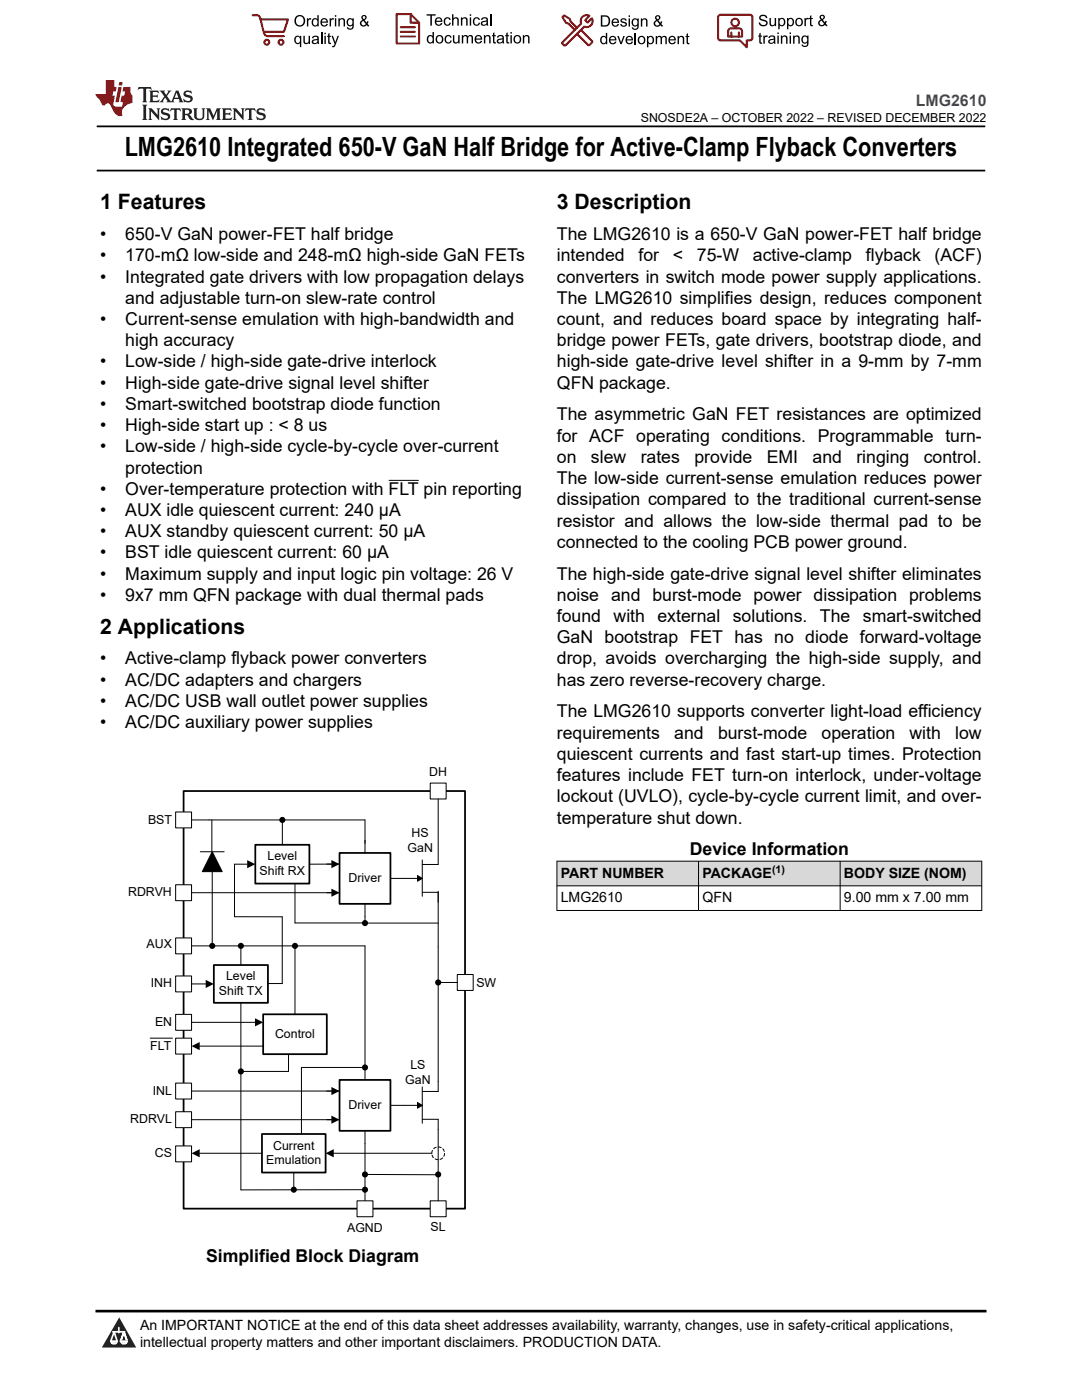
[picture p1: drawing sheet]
<svg xmlns="http://www.w3.org/2000/svg" width="216mm" height="279mm" viewBox="0 0 216 279" stroke-linecap="round" stroke-linejoin="round" font-family="sans-serif">
<path d="M19.3 25.2h177.3M19.3 34h177.3" fill="none" stroke="#000" stroke-width=".35"/>
<path d="M77.5 95.9h6.1" fill="none" stroke="#000" stroke-width=".2"/>
<path d="M36.6 157.9h56.2v83.3h-56.2z" fill-rule="evenodd" fill="#fff"/>
<path d="M36.6 157.9h56.2v83.3h-56.2z" fill="none" stroke="#000" stroke-width=".35"/>
<path d="M85.8 239.7h3.2v3.1h-3.2z" fill-rule="evenodd" fill="#fff"/>
<path d="M85.8 239.7h3.2v3.1h-3.2z" fill="none" stroke="#000" stroke-width=".2"/>
<path d="M85.8 156.3h3.2v3.2h-3.2z" fill-rule="evenodd" fill="#fff"/>
<path d="M85.8 156.3h3.2v3.2h-3.2z" fill="none" stroke="#000" stroke-width=".2"/>
<path d="M91.2 194.5h3.2v3.2h-3.2z" fill-rule="evenodd" fill="#fff"/>
<path d="M91.2 194.5h3.2v3.2h-3.2z" fill="none" stroke="#000" stroke-width=".2"/>
<path d="M42.7 192.6h10.8v7.5h-10.8z" fill-rule="evenodd" fill="#fff"/>
<path d="M42.7 192.6h10.8v7.5h-10.8z" fill="none" stroke="#000" stroke-width=".35"/>
<path d="M42.3 170l2 4h-3.9z" fill="#000"/>
<path d="M40 170h4.7M42.3 170l2 4h-3.9z" fill="none" stroke="#000" stroke-width=".2"/>
<path d="M50.9 168.6h10.8v7.7h-10.8z" fill-rule="evenodd" fill="#fff"/>
<path d="M50.9 168.6h10.8v7.7h-10.8z" fill="none" stroke="#000" stroke-width=".35"/>
<path d="M35 162h3.2v3.2h-3.2z" fill-rule="evenodd" fill="#fff"/>
<path d="M35 162h3.2v3.2h-3.2zM87.4 225.4v14.3" fill="none" stroke="#000" stroke-width=".2"/>
<circle cx="87.4" cy="230.2" r="1.28" fill="none" stroke="#000" stroke-width=".2" stroke-dasharray=".6 .4"/>
<path d="M52.3 226.3h12.7v7.7h-12.7z" fill-rule="evenodd" fill="#fff"/>
<path d="M52.3 226.3h12.7v7.7h-12.7z" fill="none" stroke="#000" stroke-width=".35"/>
<path d="M38.2 163.6h34.6v4.7M42.3 163.6v6.4M77.9 175.3h6.4M83.3 174.7l1 .6-1 .6zM84.3 178.1h3.1v2M84.3 171.6v7.3M87.4 170.5v2h-3.1" fill="none" stroke="#000" stroke-width=".2"/>
<path d="M83.3 174.7l1 .6-1 .6z" fill="#000"/>
<path d="M67.7 170.2h10.2v10.2h-10.2z" fill-rule="evenodd" fill="#fff"/>
<path d="M67.7 170.2h10.2v10.2h-10.2z" fill="none" stroke="#000" stroke-width=".35"/>
<path d="M65.2 178.2h2.5M65.2 172.4h2.5M72.8 167.7v2.5M72.8 180.4v2.5M84.3 216.9v7.3M87.4 215.8v2h-3.1M77.9 220.6h6.4M83.3 220l1 .6-1 .6zM84.3 223.4h3.1v2" fill="none" stroke="#000" stroke-width=".2"/>
<path d="M83.3 220l1 .6-1 .6z" fill="#000"/>
<path d="M67.7 215.5h10.2v10.2h-10.2z" fill-rule="evenodd" fill="#fff"/>
<path d="M67.7 215.5h10.2v10.2h-10.2z" fill="none" stroke="#000" stroke-width=".35"/>
<path d="M87.4 159.5v11M87.4 177.9v11.1M65.2 217.7h2.5M72.8 213v2.5M65.2 223.5h2.5M72.8 225.7v2.5" fill="none" stroke="#000" stroke-width=".2"/>
<path d="M35 187.2h3.2v3.2h-3.2z" fill-rule="evenodd" fill="#fff"/>
<path d="M35 187.2h3.2v3.2h-3.2z" fill="none" stroke="#000" stroke-width=".2"/>
<path d="M35 176.6h3.2v3.1h-3.2z" fill-rule="evenodd" fill="#fff"/>
<path d="M35 176.6h3.2v3.1h-3.2zM42.3 171.8v17M38.2 188.8h34.6M66.5 230.2h19.7M72.8 228.2v11.5" fill="none" stroke="#000" stroke-width=".2"/>
<path d="M65 230.2l1.6-.9v1.7z" fill="#000"/>
<path d="M71.2 239.7h3.2v3.1h-3.2z" fill-rule="evenodd" fill="#fff"/>
<path d="M58.9 176.3v7.9h13.9v-1.3M42 188.8h.3M47.7 188.8h.4v3.8M72.4 184.2h15M87.4 196.1h3.8M87.4 189v26.8M48.1 200.1v37.4l24.7-.1M58.6 234v3.4M71.2 239.7h3.2v3.1h-3.2z" fill="none" stroke="#000" stroke-width=".2"/>
<g fill="#000">
<circle cx="42.4" cy="188.8" r=".61"/>
<circle cx="48.1" cy="188.8" r=".61"/>
<circle cx="72.8" cy="184.2" r=".61"/>
<circle cx="58.6" cy="237.4" r=".61"/>
<circle cx="72.8" cy="237.4" r=".61"/>
</g>
<path d="M35 194.8h3.2v3.2h-3.2z" fill-rule="evenodd" fill="#fff"/>
<path d="M35 194.8h3.2v3.2h-3.2zM53.5 196.3h2.8M72.8 188.8v24.2" fill="none" stroke="#000" stroke-width=".2"/>
<path d="M35 216.2h3.2v3.1h-3.2z" fill-rule="evenodd" fill="#fff"/>
<path d="M35 216.2h3.2v3.1h-3.2z" fill="none" stroke="#000" stroke-width=".2"/>
<path d="M35 221.9h3.2v3.1h-3.2z" fill-rule="evenodd" fill="#fff"/>
<path d="M35 221.9h3.2v3.1h-3.2z" fill="none" stroke="#000" stroke-width=".2"/>
<path d="M35 228.7h3.2v3.2h-3.2z" fill-rule="evenodd" fill="#fff"/>
<path d="M38.2 178.2h27.9M49.3 172.5h-2.5v10.5h9.5v13.3M66.1 172.5h-4.4M38.2 196.4h2.8M38.2 217.7h27.9M35 228.7h3.2v3.2h-3.2zM38.2 223.5h27.9M39.7 230.2h12.6" fill="none" stroke="#000" stroke-width=".2"/>
<path d="M49.3 171.7l1.6 .8-1.6 .8zM66.1 171.6l1.6 .8-1.6 .9zM66.1 177.4l1.6 .8-1.6 .8zM41 195.6l1.7 .8-1.7 .8zM66.1 216.9l1.6 .8-1.6 .9zM38.2 230.2l1.6-.9v1.7zM66.1 222.6l1.6 .9-1.6 .8z" fill="#000"/>
<path d="M52.5 202.4h12.7v8h-12.7z" fill-rule="evenodd" fill="#fff"/>
<path d="M52.5 202.4h12.7v8h-12.7z" fill="none" stroke="#000" stroke-width=".35"/>
<path d="M35 202.4h3.2v3.2h-3.2z" fill-rule="evenodd" fill="#fff"/>
<path d="M35 202.4h3.2v3.2h-3.2z" fill="none" stroke="#000" stroke-width=".2"/>
<path d="M35 207.2h3.2v3.2h-3.2z" fill-rule="evenodd" fill="#fff"/>
<path d="M55.9 163.6h.4v5M58.5 188.8h.4v13.6M87 196.1h.4M30 207.2h4.4M35 207.2h3.2v3.2h-3.2zM38.2 204h12.7M39.7 208.8h12.8M57.6 210.4v3.4h-9.9M72.8 213h-12.7v13.3M72.4 234.4l15 .1M87 234.4h.4" fill="none" stroke="#000" stroke-width=".2"/>
<g fill="#000">
<path d="M38.2 208.8l1.6-.8v1.6zM50.9 203.2l1.6 .8-1.6 .8z"/>
<circle cx="56.3" cy="163.6" r=".61"/>
<circle cx="58.9" cy="188.8" r=".61"/>
<circle cx="87.4" cy="196.1" r=".61"/>
<circle cx="48.1" cy="213.8" r=".61"/>
<circle cx="72.8" cy="213" r=".61"/>
<circle cx="72.8" cy="234.4" r=".61"/>
<circle cx="87.4" cy="234.4" r=".61"/>
</g>
<g fill="#d8d8d8">
<path d="M111.1 171.9h84.8v4.9h-84.8z" fill-rule="evenodd"/>
<path d="M111.2 171.9h28.1v4.8h-28.1z" fill-rule="evenodd"/>
<path d="M139.4 171.9h28.2v4.8h-28.2z" fill-rule="evenodd"/>
<path d="M167.7 171.9h28.1v4.8h-28.1z" fill-rule="evenodd"/>
</g>
<path d="M111.1 171.9h84.9M111.1 176.8h84.9M111.1 171.8v10M139.4 171.8v10M167.6 171.8v10M195.9 171.8v10M111.1 181.7h84.9" fill="none" stroke="#000" stroke-width=".2"/>
<path d="M0 0h215.9v23.8h-215.9z" fill-rule="evenodd" fill="#fff"/>
<path d="M27.7 17.4l-.2 .6 .5-.3h.6v.1v2.2l-.2 .4h1l-.2-.4v-2.2v-.1h.5l.5 .3-.1-.6zM29.8 18.1l.2 .4v1.5l-.2 .4h1.9l.1-.6a1.08 1.08 0 0 1-1.3 .2v-.7h.6l.4 .2v-.6l-.4 .2h-.6v-.6l.2-.1a1 1 0 0 1 1 .2l-.1-.5zM31.8 18.1l1 1.1-1 1.2h.9l-.2-.2 .4-.7 .5 .7-.2 .2h1.6l-.2-.2 .1-.4h1l.1 .4-.1 .2h.9l-.2-.3-.8-2h-.5l-1 2.2-.8-1.1 .9-1.1h-.8l.2 .2-.5 .7-.3-.7 .1-.2zM35.2 18.5l.4 1h-.8zM36.8 18.2a.65 .65 0 0 0-.2 .7 .65 .65 0 0 0 .6 .5l.7 .2 .1 .2a.79 .79 0 0 1-.7 .4 .79 .79 0 0 1-.7-.5l.1 .7 .2-.1a.93 .93 0 0 0 1.1 .1 .93 .93 0 0 0 .4-1 1.46 1.46 0 0 0-1.2-.6l-.1-.3a1.09 1.09 0 0 1 1.2 .2l-.2-.6-.1 .1-.6-.2zM28.4 20.9l.2 .4v2.3l-.2 .3h1l-.2-.3v-2.3l.2-.4zM29.6 21.6l.2 .4v1.6l-.2 .3h.8l-.3-.3v-1.4l1.7 1.8v-2l.2-.4h-.8l.2 .2 .1 1.1-1.2-1.3zM32.3 21.8a.65 .65 0 0 0-.2 .7 .65 .65 0 0 0 .7 .4l.6 .2 .1 .2a.79 .79 0 0 1-.7 .4 .79 .79 0 0 1-.7-.5l.1 .7 .2-.1a.93 .93 0 0 0 1.1 .1 .93 .93 0 0 0 .4-.9 1.46 1.46 0 0 0-1.2-.6l-.1-.4a1.09 1.09 0 0 1 1.2 .2l-.2-.6-.1 .1-.6-.1zM34.1 21.6l-.1 .7a.63 .63 0 0 1 .7-.4l.1 1.7-.3 .3h1l-.2-.3v-1.7a.66 .66 0 0 1 .8 .4l-.1-.7zM36.2 21.6l.2 .4v1.6l-.2 .3h.9l-.2-.2v-.7h.5l.1 .2a.79 .79 0 0 0 1.2 .6l-1-.9a.61 .61 0 0 0 .6-.6 .61 .61 0 0 0-.5-.6zM36.9 21.9h.2a.47 .47 0 0 1 .5 .1 .47 .47 0 0 1 .1 .5l-.2 .2h-.6zM38.5 21.6l.2 .2a2.27 2.27 0 0 0 .4 2 1.04 1.04 0 0 0 1.7-.7v-1.3l.2-.2h-.8l.2 .4v1.1a.6 .6 0 0 1-.6 .6 .6 .6 0 0 1-.6-.6v-1.1l.3-.4zM41.1 21.6l.2 .4v1.6l-.2 .3h.7l-.2-.3v-1.5l.9 1.9 .8-1.9v1.5l-.2 .3h1l-.3-.3v-1.6l.3-.4h-.8l-.7 1.5-.7-1.5zM44.3 21.6l.2 .4v1.6l-.2 .3h1.9l.1-.5a1.09 1.09 0 0 1-1.3 .1v-.6h.6l.4 .1v-.6l-.4 .2h-.6v-.6l.2-.1a1.01 1.01 0 0 1 1 .3l-.1-.6zM46.4 21.6l.3 .4v1.6l-.3 .3h.8l-.2-.3v-1.4l1.6 1.8v-2l.2-.4h-.7l.2 .2v1.1l-1.2-1.3zM49 21.6l-.1 .7a.63 .63 0 0 1 .8-.4v1.7l-.3 .3h1l-.2-.3v-1.7a.66 .66 0 0 1 .8 .4l-.1-.7zM51.4 21.8a.65 .65 0 0 0-.2 .7 .65 .65 0 0 0 .6 .4l.6 .2 .2 .2a.79 .79 0 0 1-.8 .4 .79 .79 0 0 1-.6-.5l.1 .7 .2-.1a.93 .93 0 0 0 1 .1 .93 .93 0 0 0 .5-.9 1.46 1.46 0 0 0-1.3-.6l-.1-.4a1.09 1.09 0 0 1 1.3 .2l-.2-.6-.2 .1-.5-.1z" fill="#231f20"/>
<path d="M21.1 16v2.8h-2.1l.1 .3 .9 1a.95 .95 0 0 0 .9 .9 .59 .59 0 0 1 .6-.4 .59 .59 0 0 1 .5 .4l.4 .8a1.59 1.59 0 0 0 2.1 1.3 1.61 1.61 0 0 1 1-2.2l1-.4-.1-1.5a1.59 1.59 0 0 1-.4-1.6h-1.4l-.2 .9h.5l-.1 .8h-.5l-.2 1v.2l.4 .1-.2 .9h-.6a.73 .73 0 0 1-1.1-.7l.3-1.5h-.5l.2-.8h.5l.2-.9h-.5v-1.4zM23.6 17.4l-.6 3h.7l.6-3zM23.8 16.4l-.1 .7h.7l.1-.7z" fill="#ed1c24"/>
<g fill="#000">
<path d="M58.7 4.2a1.15 1.15 0 0 1 2.3 0 1.15 1.15 0 0 1-2.3 0zM59.3 3.5a.89 .89 0 0 0-.2 1.1 .89 .89 0 0 0 1.1 .4 .88 .88 0 0 0 .3-1.3 .88 .88 0 0 0-1.2-.2z" fill-rule="evenodd"/>
<path d="M58.9 7.3l.5-.2 .5 .3v-.3h.2v2.3h-.3v-.8a.74 .74 0 0 1-.9 0 .74 .74 0 0 1-.2-1zM59.1 7.5a.57 .57 0 0 0-.1 .7 .57 .57 0 0 0 .7 .2 .57 .57 0 0 0 .2-.7 .57 .57 0 0 0-.8-.2z" fill-rule="evenodd"/>
<path d="M61.2 3.6h.3v.3l.2-.2 .3-.1 .1 .1-.1 .3a.36 .36 0 0 0-.4 0 .36 .36 0 0 0-.1 .4v.9h-.3z" fill-rule="evenodd"/>
<path d="M60.5 7.1h.3v.9a.41 .41 0 0 0 .4 .6 .41 .41 0 0 0 .4-.6v-.9h.3v1.7h-.3v-.3a.58 .58 0 0 1-.7 .3 .58 .58 0 0 1-.4-.6z" fill-rule="evenodd"/>
<path d="M62.4 3.8l.5-.2 .4 .2v-.8h.3v2.3h-.3v-.2a.75 .75 0 0 1-1-.1 .75 .75 0 0 1 0-1zM62.6 4a.57 .57 0 0 0-.1 .7 .57 .57 0 0 0 .7 .2 .57 .57 0 0 0 .1-.7 .57 .57 0 0 0-.7-.2z" fill-rule="evenodd"/>
<path d="M62.4 7.3a.74 .74 0 0 1 .9-.1 .74 .74 0 0 1 .3 .9l.1 .7h-.3v-.2a.57 .57 0 0 1-.9 .2 .57 .57 0 0 1-.1-.8l.9-.3a.41 .41 0 0 0-.3-.4 .41 .41 0 0 0-.5 .4l-.3-.1zM62.6 8.2a.35 .35 0 0 0 .1 .5 .35 .35 0 0 0 .5-.3l.1-.4z" fill-rule="evenodd"/>
<path d="M64.7 6.5h.3v.3h-.3zM64.7 7.1h.3v1.7h-.3z" fill-rule="evenodd"/>
<path d="M64.2 3.8a.76 .76 0 0 1 .9-.1 .76 .76 0 0 1 .3 .8h-1.2a.47 .47 0 0 0 .4 .6 .47 .47 0 0 0 .5-.4l.3 .1a.82 .82 0 0 1-1.2 .3 .82 .82 0 0 1 0-1.3zM64.4 4l-.2 .3h.9l-.2-.4z" fill-rule="evenodd"/>
<path d="M65.8 3.6h.2v.3l.2-.2 .3-.1 .2 .1-.1 .3a.36 .36 0 0 0-.5 0 .36 .36 0 0 0 0 .4v.9h-.3z" fill-rule="evenodd"/>
<path d="M65.5 6.7l.3-.1v.5h.2v.3h-.2v.9v.2h.2l.1 .3a.41 .41 0 0 1-.5-.1 .41 .41 0 0 1-.1-.4v-.9h-.2v-.3h.2z" fill-rule="evenodd"/>
<path d="M66.1 7.1h.3l.5 1.4 .5-1.4h.2l-.6 1.7a.57 .57 0 0 1-.7 .6v-.3a.37 .37 0 0 0 .5-.3z" fill-rule="evenodd"/>
<path d="M66.8 3h.3v.3h-.3zM66.8 3.6h.3v1.7h-.3z" fill-rule="evenodd"/>
<path d="M67.5 3.6h.3v.3a.58 .58 0 0 1 .7-.3 .58 .58 0 0 1 .3 .7v1h-.2v-1a.4 .4 0 0 0-.5-.5 .4 .4 0 0 0-.3 .6v.9h-.3z" fill-rule="evenodd"/>
<path d="M69.3 3.8l.6-.2 .4 .2v-.2h.3v1.5a.71 .71 0 0 1-.5 .8 .71 .71 0 0 1-.9-.5h.3a.46 .46 0 0 0 .6 .3 .46 .46 0 0 0 .2-.6 .78 .78 0 0 1-1.1-.2 .78 .78 0 0 1 .1-1.1zM69.6 4a.53 .53 0 0 0-.1 .8 .53 .53 0 0 0 .8 0 .54 .54 0 0 0 0-.7 .54 .54 0 0 0-.7-.1z" fill-rule="evenodd"/>
<path d="M72.2 3.1a.53 .53 0 0 1 .9 .1 .53 .53 0 0 1-.4 .8l.5 .5 .1-.3 .2 .1-.2 .5 .4 .3-.2 .2-.3-.3a.71 .71 0 0 1-1.2 .1 .71 .71 0 0 1 .3-1.1l-.2-.5zM72.3 3.5a.3 .3 0 0 0 .6 0 .3 .3 0 0 0-.6 0zM72.3 4.3a.45 .45 0 0 0 0 .7 .45 .45 0 0 0 .7-.2l-.5-.6z" fill-rule="evenodd"/>
<path d="M85.1 2.8h1.8v.3h-.7v2h-.3v-2h-.8z" fill-rule="evenodd"/>
<path d="M85.3 7.2l.6-.2 .4 .2v-.8h.3v2.3h-.3v-.2a.76 .76 0 0 1-1-.1 .76 .76 0 0 1-.1-1zM85.6 7.4a.58 .58 0 0 0-.1 .7 .58 .58 0 0 0 .7 .2 .58 .58 0 0 0 .1-.7 .58 .58 0 0 0-.7-.2z" fill-rule="evenodd"/>
<path d="M87.2 7.2a.81 .81 0 0 1 1.1 .1 .81 .81 0 0 1-.1 1.2 .81 .81 0 0 1-1.2-.2v-.7zM87.3 7.4a.57 .57 0 0 0 0 .8 .57 .57 0 0 0 .8 0 .57 .57 0 0 0 0-.7 .57 .57 0 0 0-.8-.1z" fill-rule="evenodd"/>
<path d="M87 3.7a.77 .77 0 0 1 .9-.2 .77 .77 0 0 1 .4 .9h-1.3a.48 .48 0 0 0 .4 .5 .48 .48 0 0 0 .6-.3h.3a.83 .83 0 0 1-1.3 .4 .83 .83 0 0 1 0-1.3zM87.2 3.8l-.1 .3h.9l-.3-.4z" fill-rule="evenodd"/>
<path d="M88.7 3.7a.7 .7 0 0 1 1.2 .3h-.2a.45 .45 0 0 0-.6-.3 .45 .45 0 0 0-.3 .6 .45 .45 0 0 0 .3 .6 .45 .45 0 0 0 .6-.4l.3 .1a.76 .76 0 0 1-1.1 .5 .76 .76 0 0 1-.3-1.1z" fill-rule="evenodd"/>
<path d="M88.9 7.2a.7 .7 0 0 1 1.2 .3h-.3a.45 .45 0 0 0-.5-.3 .45 .45 0 0 0-.3 .6 .45 .45 0 0 0 .3 .6 .45 .45 0 0 0 .6-.3h.2a.76 .76 0 0 1-1 .5 .76 .76 0 0 1-.3-1.1z" fill-rule="evenodd"/>
<path d="M90.2 2.8h.3v.9a.59 .59 0 0 1 .7-.2 .59 .59 0 0 1 .3 .6v1h-.2v-1a.4 .4 0 0 0-.5-.4 .4 .4 0 0 0-.3 .5v.9h-.3z" fill-rule="evenodd"/>
<path d="M90.4 7h.3v.9a.41 .41 0 0 0 .4 .6 .41 .41 0 0 0 .3-.6v-.9h.3v1.7h-.2v-.3a.58 .58 0 0 1-.7 .3 .58 .58 0 0 1-.4-.7z" fill-rule="evenodd"/>
<path d="M92 3.5h.2v.2a.59 .59 0 0 1 .7-.3 .59 .59 0 0 1 .4 .7v1h-.3v-1a.41 .41 0 0 0-.4-.4 .41 .41 0 0 0-.4 .5v.9h-.2z" fill-rule="evenodd"/>
<path d="M92.1 7h.3v.3a.56 .56 0 0 1 1 0 .54 .54 0 0 1 .6-.3 .54 .54 0 0 1 .4 .5v1.2h-.3v-1.1a.34 .34 0 0 0-.3-.4 .34 .34 0 0 0-.4 .3v1.2h-.3v-1.1a.38 .38 0 0 0-.5-.3 .38 .38 0 0 0-.2 .5v.9h-.3z" fill-rule="evenodd"/>
<path d="M93.7 2.8h.3v.4h-.3zM93.7 3.5h.3v1.6h-.3z" fill-rule="evenodd"/>
<path d="M94.6 3.7a.7 .7 0 0 1 1.2 .3h-.3a.45 .45 0 0 0-.6-.3 .45 .45 0 0 0-.3 .6 .45 .45 0 0 0 .4 .6 .45 .45 0 0 0 .5-.4l.3 .1a.76 .76 0 0 1-1 .5 .76 .76 0 0 1-.4-1.1z" fill-rule="evenodd"/>
<path d="M94.9 7.2a.77 .77 0 0 1 .9-.1 .77 .77 0 0 1 .4 .8h-1.2a.48 .48 0 0 0 .3 .6 .48 .48 0 0 0 .6-.4l.3 .1a.83 .83 0 0 1-1.3 .3 .83 .83 0 0 1 0-1.3zM95.1 7.3l-.1 .4h.9l-.2-.4z" fill-rule="evenodd"/>
<path d="M96.6 7h.2v.3a.59 .59 0 0 1 .7-.3 .59 .59 0 0 1 .4 .7v1h-.3v-1a.41 .41 0 0 0-.4-.5 .41 .41 0 0 0-.4 .6v.9h-.2z" fill-rule="evenodd"/>
<path d="M96.1 3.7a.74 .74 0 0 1 1-.2 .74 .74 0 0 1 .3 .9v.7h-.2l-.1-.2a.59 .59 0 0 1-.8 .3 .59 .59 0 0 1-.2-.8l1-.3a.42 .42 0 0 0-.4-.5 .42 .42 0 0 0-.4 .4l-.3-.1zM96.3 4.5a.36 .36 0 0 0 .2 .5 .36 .36 0 0 0 .5-.2l.1-.5z" fill-rule="evenodd"/>
<path d="M98.4 6.6l.3-.2v.6h.2v.2h-.2v1v.2h.2l.1 .3a.41 .41 0 0 1-.5-.1 .41 .41 0 0 1-.1-.4v-1h-.2v-.2h.2z" fill-rule="evenodd"/>
<path d="M99.3 7.2a.74 .74 0 0 1 1-.2 .74 .74 0 0 1 .2 1l.1 .7h-.3v-.2a.59 .59 0 0 1-.8 .2 .59 .59 0 0 1-.3-.8l1.1-.3a.42 .42 0 0 0-.4-.4 .42 .42 0 0 0-.5 .3h-.2zM99.5 8a.36 .36 0 0 0 .2 .5 .36 .36 0 0 0 .4-.2l.2-.5z" fill-rule="evenodd"/>
<path d="M101 6.6l.3-.2v.6h.3v.2h-.3v1l.1 .2h.2v.3a.41 .41 0 0 1-.4-.1 .41 .41 0 0 1-.2-.4v-1h-.2v-.2h.2z" fill-rule="evenodd"/>
<path d="M101.9 6.4h.2v.3h-.2zM101.9 7h.2v1.7h-.2z" fill-rule="evenodd"/>
<path d="M102.7 7.2a.81 .81 0 0 1 1.1 .1 .81 .81 0 0 1-.1 1.2 .81 .81 0 0 1-1.2-.2v-.7zM102.9 7.4a.57 .57 0 0 0-.1 .8 .57 .57 0 0 0 .9 0 .57 .57 0 0 0-.1-.7 .57 .57 0 0 0-.7-.1z" fill-rule="evenodd"/>
<path d="M104.3 7h.3v.3a.59 .59 0 0 1 .7-.3 .59 .59 0 0 1 .4 .7v1h-.3v-1a.41 .41 0 0 0-.5-.5 .41 .41 0 0 0-.3 .6v.9h-.3z" fill-rule="evenodd"/>
<path d="M119.9 3.1h.8a1.12 1.12 0 0 1 1 1.1 1.12 1.12 0 0 1-1 1.1h-.8zM120.2 3.3v1.7h.5a.86 .86 0 0 0 .8-.8 .86 .86 0 0 0-.8-.9z" fill-rule="evenodd"/>
<path d="M119.9 7.4l.5-.3 .5 .3v-.8h.3v2.2h-.3v-.2a.75 .75 0 0 1-1 0 .75 .75 0 0 1-.1-1zM120.2 7.5a.57 .57 0 0 0-.2 .8 .57 .57 0 0 0 .8 .2 .57 .57 0 0 0 .1-.8 .57 .57 0 0 0-.7-.2z" fill-rule="evenodd"/>
<path d="M121.7 7.4a.76 .76 0 0 1 .9-.2 .76 .76 0 0 1 .4 .9h-1.2a.47 .47 0 0 0 .3 .5 .47 .47 0 0 0 .6-.3h.3a.82 .82 0 0 1-1.3 .4 .82 .82 0 0 1 0-1.3zM121.9 7.5l-.1 .3h.9l-.2-.4z" fill-rule="evenodd"/>
<path d="M122.2 3.9a.76 .76 0 0 1 .9-.2 .76 .76 0 0 1 .4 .9h-1.2a.47 .47 0 0 0 .4 .5 .47 .47 0 0 0 .5-.3h.3a.82 .82 0 0 1-1.2 .4 .82 .82 0 0 1-.1-1.3zM122.5 4l-.2 .3h.9l-.2-.4z" fill-rule="evenodd"/>
<path d="M123.9 3.8a.71 .71 0 0 1 1.1 .3h-.2a.32 .32 0 0 0-.4-.3 .32 .32 0 0 0-.3 .4h.1a.75 .75 0 0 1 .9 .8 .72 .72 0 0 1-.7 .3 .72 .72 0 0 1-.6-.5h.2a.36 .36 0 0 0 .4 .4 .36 .36 0 0 0 .3-.5 .8 .8 0 0 1-.9-.7z" fill-rule="evenodd"/>
<path d="M123.2 7.2h.3l.4 1.3 .5-1.3h.3l-.6 1.6h-.3z" fill-rule="evenodd"/>
<path d="M125.4 3.1h.3v.3h-.3zM125.4 3.7h.3v1.6h-.3z" fill-rule="evenodd"/>
<path d="M125 7.4a.76 .76 0 0 1 .9-.2 .76 .76 0 0 1 .4 .9h-1.2a.47 .47 0 0 0 .4 .5 .47 .47 0 0 0 .5-.3h.3a.82 .82 0 0 1-1.2 .4 .82 .82 0 0 1-.1-1.3zM125.3 7.5l-.2 .3h.9l-.2-.4z" fill-rule="evenodd"/>
<path d="M126.2 3.9l.5-.3 .5 .3v-.2h.3v1.4a.71 .71 0 0 1-.6 .8 .71 .71 0 0 1-.8-.5l.2 .1a.46 .46 0 0 0 .7 .2 .46 .46 0 0 0 .2-.6 .78 .78 0 0 1-1.1-.1 .78 .78 0 0 1 .1-1.1zM126.4 4a.53 .53 0 0 0 0 .8 .53 .53 0 0 0 .7 0 .54 .54 0 0 0 0-.7 .54 .54 0 0 0-.7-.1z" fill-rule="evenodd"/>
<path d="M127.5 7.3a.8 .8 0 0 1 1.1 .2 .8 .8 0 0 1-.1 1.1 .8 .8 0 0 1-1.2-.1v-.8zM127.7 7.5a.56 .56 0 0 0-.1 .9 .56 .56 0 0 0 .8-.1 .56 .56 0 0 0 0-.7 .56 .56 0 0 0-.7-.1z" fill-rule="evenodd"/>
<path d="M127.9 3.7h.2v.2a.58 .58 0 0 1 .7-.2 .58 .58 0 0 1 .4 .6v1h-.3v-1a.4 .4 0 0 0-.4-.4 .4 .4 0 0 0-.3 .5v.9h-.3z" fill-rule="evenodd"/>
<path d="M129.1 7.2h.2v.2a.72 .72 0 0 1 1-.1 .72 .72 0 0 1 .2 1 .64 .64 0 0 1-.5 .5 .64 .64 0 0 1-.6-.2v.8h-.3zM129.5 7.5a.56 .56 0 0 0-.1 .8 .56 .56 0 0 0 .7 .2 .56 .56 0 0 0 .1-.8 .56 .56 0 0 0-.7-.2z" fill-rule="evenodd"/>
<path d="M130.8 7.2h.3v.2a.55 .55 0 0 1 .9 0 .53 .53 0 0 1 .7-.3 .53 .53 0 0 1 .4 .6v1.1h-.3v-1a.34 .34 0 0 0-.3-.4 .34 .34 0 0 0-.4 .3v1.1h-.3v-1a.37 .37 0 0 0-.5-.4 .37 .37 0 0 0-.2 .6v.8h-.3z" fill-rule="evenodd"/>
<path d="M130.9 3.2a.53 .53 0 0 1 .8 .1 .53 .53 0 0 1-.3 .8l.4 .5 .1-.4 .3 .1-.2 .5 .3 .3-.2 .3-.3-.4a.71 .71 0 0 1-1.2 .1 .71 .71 0 0 1 .4-1.1l-.3-.5zM130.9 3.6a.3 .3 0 0 0 .6 0 .3 .3 0 0 0-.6 0zM130.9 4.3a.45 .45 0 0 0 0 .7 .45 .45 0 0 0 .7-.2l-.5-.6z" fill-rule="evenodd"/>
<path d="M133.6 7.4a.76 .76 0 0 1 .9-.2 .76 .76 0 0 1 .4 .9h-1.3a.47 .47 0 0 0 .4 .5 .47 .47 0 0 0 .6-.3h.3a.82 .82 0 0 1-1.3 .4 .82 .82 0 0 1 0-1.3zM133.8 7.5l-.1 .3h.9l-.3-.4z" fill-rule="evenodd"/>
<path d="M135.2 7.2h.3v.2a.58 .58 0 0 1 .7-.2 .58 .58 0 0 1 .3 .6v1h-.3v-1a.4 .4 0 0 0-.4-.4 .4 .4 0 0 0-.3 .5v.9h-.3z" fill-rule="evenodd"/>
<path d="M137 6.8l.3-.2v.6h.2v.2h-.2v1v.2h.2l.1 .2a.41 .41 0 0 1-.5 0 .41 .41 0 0 1-.1-.5v-.9h-.2v-.2h.2z" fill-rule="evenodd"/>
<path d="M151.7 3.1a.88 .88 0 0 1 1.4 .5h-.3a.49 .49 0 0 0-.5-.5 .49 .49 0 0 0-.4 .6v.1a1.06 1.06 0 0 1 1.3 1 .95 .95 0 0 1-1 .4 .95 .95 0 0 1-.8-.7h.3a.58 .58 0 0 0 .6 .5 .58 .58 0 0 0 .5-.6l-.2-.1a.95 .95 0 0 1-1.1-.9z" fill-rule="evenodd"/>
<path d="M151.5 6.7l.3-.2v.6h.3v.2h-.3v1v.2h.3v.2a.41 .41 0 0 1-.5 0 .41 .41 0 0 1-.1-.5v-.9h-.2v-.2h.2z" fill-rule="evenodd"/>
<path d="M152.3 7.1h.3v.2l.1-.2h.4h.1l-.1 .3a.36 .36 0 0 0-.4 0 .36 .36 0 0 0-.1 .5v.8h-.3z" fill-rule="evenodd"/>
<path d="M153.4 7.3a.74 .74 0 0 1 1-.2 .74 .74 0 0 1 .3 .9l.1 .7h-.3l-.1-.2a.57 .57 0 0 1-.8 .3 .57 .57 0 0 1-.1-.9l.9-.2a.41 .41 0 0 0-.4-.4 .41 .41 0 0 0-.4 .3h-.3zM153.7 8.1a.35 .35 0 0 0 .1 .5 .35 .35 0 0 0 .5-.2l.1-.5z" fill-rule="evenodd"/>
<path d="M153.5 3.6h.3v.9a.41 .41 0 0 0 .4 .5 .41 .41 0 0 0 .4-.5v-.9h.3v1.6h-.3v-.2a.58 .58 0 0 1-.7 .2 .58 .58 0 0 1-.4-.6z" fill-rule="evenodd"/>
<path d="M155.1 6.5h.3v.3h-.3zM155.1 7.1h.3v1.6h-.3z" fill-rule="evenodd"/>
<path d="M155.3 3.6h.2v.2a.72 .72 0 0 1 1-.1 .72 .72 0 0 1 .2 1 .64 .64 0 0 1-.5 .5 .64 .64 0 0 1-.6-.2v.8h-.3zM155.7 3.9a.56 .56 0 0 0-.2 .8 .56 .56 0 0 0 .8 .2 .56 .56 0 0 0 .1-.8 .56 .56 0 0 0-.7-.2z" fill-rule="evenodd"/>
<path d="M155.8 7.1h.3v.2a.58 .58 0 0 1 .7-.2 .58 .58 0 0 1 .3 .6v1h-.2v-1a.4 .4 0 0 0-.5-.4 .4 .4 0 0 0-.3 .5v.9h-.3z" fill-rule="evenodd"/>
<path d="M157 3.6h.3v.2a.72 .72 0 0 1 1-.1 .72 .72 0 0 1 .1 1 .64 .64 0 0 1-.4 .5 .64 .64 0 0 1-.7-.2v.8h-.3zM157.4 3.9a.56 .56 0 0 0-.1 .8 .56 .56 0 0 0 .7 .2 .56 .56 0 0 0 .2-.8 .56 .56 0 0 0-.8-.2z" fill-rule="evenodd"/>
<path d="M157.6 6.5h.2v.3h-.2zM157.6 7.1h.2v1.6h-.2z" fill-rule="evenodd"/>
<path d="M158.3 7.1h.2v.2a.58 .58 0 0 1 .7-.2 .58 .58 0 0 1 .4 .6v1h-.3v-1a.4 .4 0 0 0-.4-.4 .4 .4 0 0 0-.4 .5v.9h-.2z" fill-rule="evenodd"/>
<path d="M158.9 3.7a.8 .8 0 0 1 1.2 .2 .8 .8 0 0 1-.2 1.1 .8 .8 0 0 1-1.1-.1l-.1-.8zM159.1 3.9a.56 .56 0 0 0-.1 .9 .56 .56 0 0 0 .9 0 .56 .56 0 0 0-.1-.8 .56 .56 0 0 0-.7-.1z" fill-rule="evenodd"/>
<path d="M160.1 7.3l.5-.2 .5 .2v-.2h.2v1.4a.71 .71 0 0 1-.5 .9 .71 .71 0 0 1-.8-.5h.2a.46 .46 0 0 0 .6 .2 .46 .46 0 0 0 .2-.6 .78 .78 0 0 1-1-.1 .78 .78 0 0 1 .1-1.1zM160.3 7.4a.53 .53 0 0 0-.1 .8 .53 .53 0 0 0 .8 0 .54 .54 0 0 0 0-.7 .54 .54 0 0 0-.7-.1z" fill-rule="evenodd"/>
<path d="M160.5 3.6h.3v.2l.1-.2h.4h.1l-.1 .3a.36 .36 0 0 0-.4 0 .36 .36 0 0 0-.1 .5v.8h-.3z" fill-rule="evenodd"/>
<path d="M161.6 3.2l.3-.2v.6h.3v.2h-.3v1l.1 .2h.2v.2a.41 .41 0 0 1-.4 0 .41 .41 0 0 1-.2-.5v-.9h-.2v-.2h.2z" fill-rule="evenodd"/>
<path d="M163.7 3.1a.53 .53 0 0 1 .8 .1 .53 .53 0 0 1-.3 .8l.4 .5 .1-.3h.3l-.2 .5 .3 .3-.2 .3-.3-.3a.71 .71 0 0 1-1.2 .1 .71 .71 0 0 1 .4-1.2l-.3-.5zM163.8 3.5a.3 .3 0 0 0 .6 0 .3 .3 0 0 0-.6 0zM163.7 4.2a.45 .45 0 0 0 0 .8 .45 .45 0 0 0 .7-.3l-.5-.6z" fill-rule="evenodd"/>
</g>
<path d="M64.2 6.5v2.3M97.9 2.8v2.3M126.8 6.6v2.2" fill="none" stroke="#000" stroke-width=".28"/>
<g fill="none" stroke="#de0000" stroke-width=".42">
<path d="M50.4 3l1.1 .1a1.4 1.4 0 0 1 .6 1.2l.6 2.5a.95 .95 0 0 0 1.2 .4h2.8M52 3.9h5.5l-.8 2.4h-4M79.1 2.8h2.8v1.7h1.7v4.2h-4.5zM80 6.4h2.8M80 5.4h2.8M80 7.3h2.8M82 2.8l1.6 1.7M115.1 5.5l-1.2-1.2-.2-.5-1.2-.7-.3 .3 .7 1.1 .5 .2 1.3 1.3M115.9 6l2.2 2.2v.3l-.5 .5h-.3l-2.2-2.2zM115.9 6l.7-.7a1.19 1.19 0 0 0 1.3-.3 1.19 1.19 0 0 0 .2-1.4l-.8 .9-.5-.5 .8-.8a1.19 1.19 0 0 0-1.3 .1 1.19 1.19 0 0 0-.3 1.4l-3.8 3.7v.3l.3 .3h.3l2.3-2.2M143.3 3.2l.5-.2h5.9l.4 .2v4.4l-.2 .4-.9 .1v1.3l-1.4-1.3h-3.8l-.5-.3zM145.5 5.8l.4-.1h1.6a.61 .61 0 0 1 .6 .6v1h-2.8v-1z"/>
<path d="M145.9 6.5v.8M147.4 6.5v.8"/>
<circle cx="53.2" cy="8.4" r=".49"/>
<circle cx="56.1" cy="8.4" r=".49"/>
<circle cx="146.7" cy="4.5" r=".75"/>
</g>
<path d="M0 261.4h215.9v18h-215.9z" fill-rule="evenodd" fill="#fff"/>
<path d="M23.8 262.9l3.4 6h-6.9z" fill="#231f20"/>
<path d="M22.1 267.7h1.3l-.4 .5h-.3a.55 .55 0 0 1-.6-.5z" fill-rule="evenodd" fill="#fff"/>
<path d="M22.1 267.7h1.3l-.4 .5h-.3a.55 .55 0 0 1-.6-.5z" fill="none" stroke="#231f20" stroke-width=".34"/>
<path d="M22.1 267.7h1.3l-.4 .5h-.5zM22.6 265.8h.1M22.6 265.8h2.3zM23.7 265.9h.1M23.7 264.9v1zM24 267.7h.1" fill="none" stroke="#fff" stroke-width=".34"/>
<path d="M24.7 265.8l-.7 1.9z" fill="#fff"/>
<path d="M24.7 265.8l-.7 1.9z" fill="none" stroke="#fff" stroke-width=".34"/>
<path d="M24.7 265.8l.7 1.9z" fill="#fff"/>
<path d="M22.8 265.8l-.7 1.9zM22.8 265.8l.6 1.9zM24.7 265.8l.7 1.9zM25.3 267.7h.1" fill="none" stroke="#fff" stroke-width=".34"/>
<path d="M24.1 267.7h1.3a.65 .65 0 0 1-.6 .5 .65 .65 0 0 1-.7-.5z" fill-rule="evenodd" fill="#fff"/>
<path d="M24.1 267.7h1.3a.65 .65 0 0 1-.6 .5 .65 .65 0 0 1-.7-.5z" fill="none" stroke="#231f20" stroke-width=".34"/>
<path d="M24 267.7h.1M24.1 267.7h1.3l-.4 .5h-.5z" fill="none" stroke="#fff" stroke-width=".34"/>
<path d="M19 261.7h177.8" fill="none" stroke="#000" stroke-width=".53"/>
<text font-size="5.3" x="24.9" y="31.2">LMG2610 Integrated 650-V GaN Half Bridge for Active-Clamp Flyback Converters</text>
<g font-size="4.2">
<text x="20" y="41.8">1 Features</text>
<text x="111.1" y="41.8">3 Description</text>
<text x="20" y="126.5">2 Applications</text>
</g>
<g font-size="3.5">
<text x="20" y="47.9">•</text>
<text x="25" y="47.9">650-V GaN power-FET half bridge</text>
<text x="111.1" y="47.9">The LMG2610 is a 650-V GaN power-FET half bridge</text>
<text x="20" y="52.2">•</text>
<text x="25" y="52.2">170-mΩ low-side and 248-mΩ high-side GaN FETs</text>
<text x="111.1" y="52.2">intended</text>
<text x="127.4" y="52.2">for</text>
<text x="134.3" y="52.2">&lt;</text>
<text x="139.1" y="52.2">75-W</text>
<text x="150.2" y="52.2">active-clamp</text>
<text x="172.8" y="52.2">flyback</text>
<text x="186.5" y="52.2">(ACF)</text>
<text x="20" y="56.4">•</text>
<text x="25" y="56.4">Integrated gate drivers with low propagation delays</text>
<text x="111.1" y="56.4">converters in switch mode power supply applications.</text>
<text x="20" y="64.9">•</text>
<text x="25" y="60.6">and adjustable turn-on slew-rate control</text>
<text x="25" y="64.9">Current-sense emulation with high-bandwidth and</text>
<text x="111.1" y="60.6">The LMG2610 simplifies design, reduces component</text>
<text x="111.1" y="64.9">count, and reduces board space by integrating half-</text>
<text x="25" y="69.1">high accuracy</text>
<text x="111.1" y="69.1">bridge power FETs, gate drivers, bootstrap diode, and</text>
<text x="20" y="73.3">•</text>
<text x="20" y="77.6">•</text>
<text x="25" y="73.3">Low-side / high-side gate-drive interlock</text>
<text x="25" y="77.6">High-side gate-drive signal level shifter</text>
<text x="111.1" y="73.3">high-side gate-drive level shifter in a 9-mm by 7-mm</text>
<text x="111.1" y="77.6">QFN package.</text>
<text x="20" y="81.8">•</text>
<text x="25" y="81.8">Smart-switched bootstrap diode function</text>
<text x="111.1" y="83.9">The asymmetric GaN FET resistances are optimized</text>
<text x="20" y="86">•</text>
<text x="25" y="86">High-side start up : &lt; 8 us</text>
<text x="111.1" y="88.2">for ACF operating conditions. Programmable turn-</text>
<text x="20" y="90.3">•</text>
<text x="25" y="90.3">Low-side / high-side cycle-by-cycle over-current</text>
<text x="25" y="94.5">protection</text>
<text x="111.1" y="92.4">on</text>
<text x="117.9" y="92.4">slew</text>
<text x="127.8" y="92.4">rates</text>
<text x="138.6" y="92.4">provide</text>
<text x="153" y="92.4">EMI</text>
<text x="162.1" y="92.4">and</text>
<text x="170.9" y="92.4">ringing</text>
<text x="184.3" y="92.4">control.</text>
<text x="20" y="98.7">•</text>
<text x="25" y="98.7">Over-temperature protection with FLT pin reporting</text>
<text x="111.1" y="96.6">The low-side current-sense emulation reduces power</text>
<text x="111.1" y="100.9">dissipation compared to the traditional current-sense</text>
<text x="20" y="103">•</text>
<text x="20" y="107.2">•</text>
<text x="25" y="103">AUX idle quiescent current: 240 μA</text>
<text x="25" y="107.2">AUX standby quiescent current: 50 μA</text>
<text x="111.1" y="105.1">resistor and allows the low-side thermal pad to be</text>
<text x="20" y="111.4">•</text>
<text x="25" y="111.4">BST idle quiescent current: 60 μA</text>
<text x="111.1" y="109.3">connected to the cooling PCB power ground.</text>
<text x="20" y="115.7">•</text>
<text x="20" y="119.9">•</text>
<text x="25" y="115.7">Maximum supply and input logic pin voltage: 26 V</text>
<text x="25" y="119.9">9x7 mm QFN package with dual thermal pads</text>
<text x="111.1" y="115.7">The high-side gate-drive signal level shifter eliminates</text>
<text x="111.1" y="119.9">noise and burst-mode power dissipation problems</text>
<text x="111.1" y="124.1">found</text>
<text x="122.4" y="124.1">with</text>
<text x="131.2" y="124.1">external</text>
<text x="146.2" y="124.1">solutions.</text>
<text x="163.6" y="124.1">The</text>
<text x="172.2" y="124.1">smart-switched</text>
<text x="111.1" y="128.4">GaN bootstrap FET has no diode forward-voltage</text>
<text x="20" y="132.6">•</text>
<text x="20" y="136.8">•</text>
<text x="25" y="132.6">Active-clamp flyback power converters</text>
<text x="25" y="136.8">AC/DC adapters and chargers</text>
<text x="111.1" y="136.8">has zero reverse-recovery charge.</text>
<text x="111.1" y="132.6">drop, avoids overcharging the high-side supply, and</text>
<text x="20" y="141.1">•</text>
<text x="25" y="141.1">AC/DC USB wall outlet power supplies</text>
<text x="111.1" y="143.2">The LMG2610 supports converter light-load efficiency</text>
<text x="20" y="145.3">•</text>
<text x="25" y="145.3">AC/DC auxiliary power supplies</text>
<text x="111.1" y="147.4">requirements</text>
<text x="134.5" y="147.4">and</text>
<text x="143.3" y="147.4">burst-mode</text>
<text x="163.9" y="147.4">operation</text>
<text x="181.5" y="147.4">with</text>
<text x="190.6" y="147.4">low</text>
<text x="111.1" y="151.7">quiescent currents and fast start-up times. Protection</text>
<text x="111.1" y="155.9">features include FET turn-on interlock, under-voltage</text>
<text x="111.1" y="160.1">lockout (UVLO), cycle-by-cycle current limit, and over-</text>
<text x="111.1" y="164.4">temperature shut down.</text>
<text x="137.6" y="170.7">Device Information</text>
<text x="41.1" y="251.9">Simplified Block Diagram</text>
</g>
<text font-size="3.2" fill="#00f" x="182.7" y="21.1">LMG2610</text>
<g font-size="2.8">
<text x="111.9" y="175.1">PART NUMBER</text>
<text x="140.2" y="175.1">PACKAGE</text>
<text x="168.4" y="175.1">BODY SIZE (NOM)</text>
<text x="111.9" y="180.1">LMG2610</text>
<text x="140.2" y="180.1">QFN</text>
<text x="168.4" y="180.1">9.00 mm x 7.00 mm</text>
<text x="27.9" y="265.5">An IMPORTANT NOTICE at the end of this data sheet addresses availability, warranty, changes, use in safety-critical applications,</text>
<text x="27.9" y="268.9">intellectual property matters and other important disclaimers. PRODUCTION DATA.</text>
</g>
<g font-size="2.5">
<text x="127.9" y="24.3">SNOSDE2A – OCTOBER 2022 – REVISED DECEMBER 2022</text>
<text x="85.6" y="154.9">DH</text>
<text x="29.5" y="164.5">BST</text>
<text x="82.1" y="167">HS</text>
<text x="53.4" y="171.7">Level</text>
<text x="81.3" y="170">GaN</text>
<text x="25.6" y="178.9">RDRVH</text>
<text x="51.8" y="174.7">Shift RX</text>
<text x="69.5" y="176">Driver</text>
<text x="29.3" y="189.2">AUX</text>
<text x="30.1" y="196.9">INH</text>
<text x="45.1" y="195.6">Level</text>
<text x="95.1" y="196.9">SW</text>
<text x="43.7" y="198.6">Shift TX</text>
<text x="30" y="209.5">FLT</text>
<text x="30.9" y="204.8">EN</text>
<text x="54.9" y="207.1">Control</text>
<text x="81.9" y="213.4">LS</text>
<text x="30.5" y="218.5">INL</text>
<text x="69.5" y="221.3">Driver</text>
<text x="80.9" y="216.3">GaN</text>
<text x="26" y="224.2">RDRVL</text>
<text x="30.9" y="231">CS</text>
<text x="53.1" y="232.4">Emulation</text>
<text x="54.5" y="229.4">Current</text>
<text x="69.3" y="245.8">AGND</text>
<text x="85.9" y="245.7">SL</text>
</g>
<text font-size="2.1" x="154.1" y="174.2">(1)</text>
</svg>
